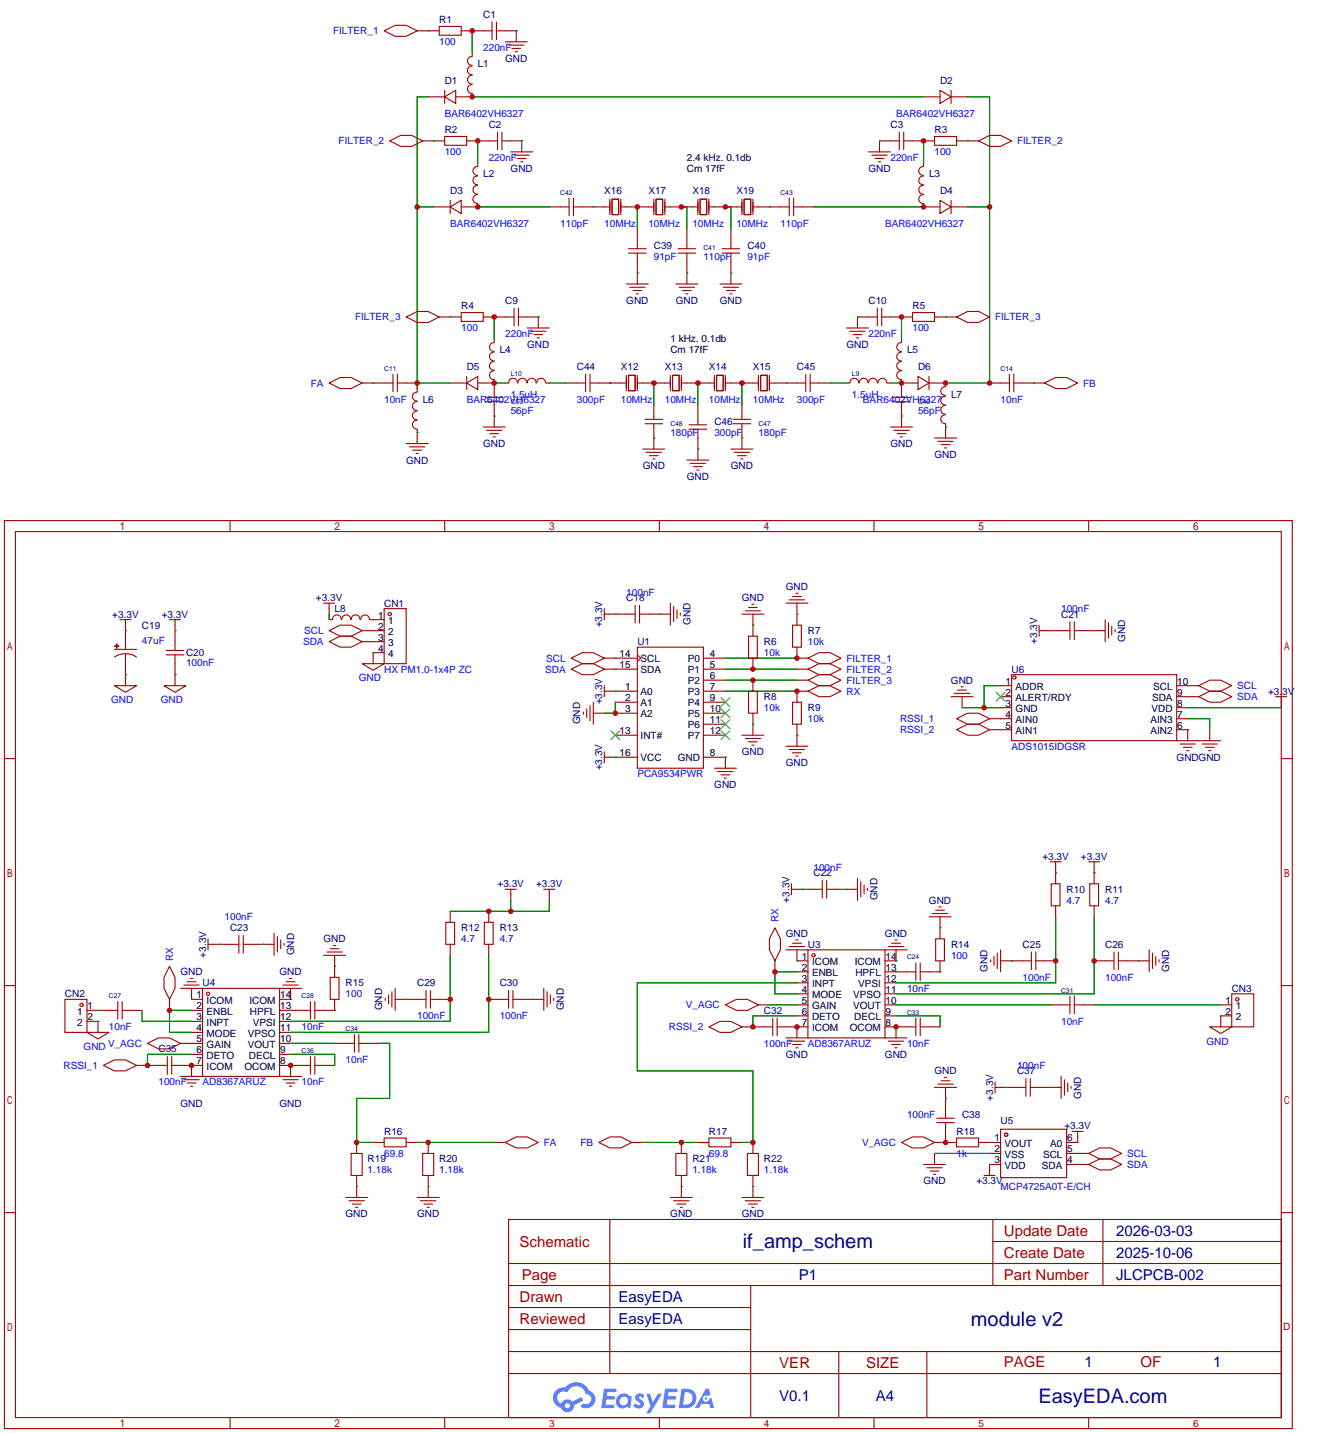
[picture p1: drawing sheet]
<svg xmlns="http://www.w3.org/2000/svg" width="305mm" height="331mm" viewBox="0 0 305 331" stroke-linecap="round" stroke-linejoin="round" font-family="sans-serif">
<g fill="#999">
<circle cx="161.3" cy="88.4" r=".51"/>
<circle cx="171.4" cy="88.4" r=".51"/>
<circle cx="151.1" cy="88.4" r=".51"/>
</g>
<g fill="none" stroke="#a10000" stroke-width=".25">
<path d="M1 120.1h297.2v209.6h-297.2zM3.6 122.7h292.1v204.5h-292.1zM53.1 120.1v2.6M102.6 120.1v2.6M152.1 120.1v2.6M201.7 120.1v2.6M251.2 120.1v2.6M1 175.1h2.6M295.7 175.1h2.5M1 227.5h2.6M295.7 227.5h2.5M1 279.8h2.6"/>
<path d="M295.7 279.8h2.5M117.3 281.4h178.4v45.8h-178.4zM117.3 296.7h178.4M117.3 291.6h178.4M140.7 281.4v35.6M173.2 296.7v30.5M229.1 281.4v15.3M229.1 286.5h66.6M254.5 281.4v15.3M117.3 301.8h55.9M117.3 317h178.4M117.3 311.9h178.4"/>
<path d="M117.3 306.8h55.9M193.5 311.9v15.3M213.9 311.9v15.3M53.1 327.2v2.5M102.6 327.2v2.5M152.1 327.2v2.5M201.7 327.2v2.5M251.2 327.2v2.5"/>
</g>
<g fill="#5487ff">
<path d="M146.9 321.8a1.3 1.3 0 0 1 1.8 .3l-.4 .6a.54 .54 0 0 0-.9-.2l.1 .2a1.28 1.28 0 0 1 .8 2 1.53 1.53 0 0 1-2.2-.3l.5-.6 .8 .5a.31 .31 0 0 0 .4-.3 .31 .31 0 0 0-.3-.3 1.12 1.12 0 0 1-.6-1.9z"/>
<path d="M149.1 321.7h.9l.6 1.9 1.2-1.9h.9l-2.7 4.5h-.9l1-1.7z"/>
<path d="M139.4 320.5h2.2a.46 .46 0 0 1 .5 .1 .46 .46 0 0 1 .1 .5l-.3 .2h-1.8l-.1 .9h1.6a.4 .4 0 0 1 .4 .4 .4 .4 0 0 1-.4 .4h-1.7l-.2 1.2h1.4a.46 .46 0 0 1 .5 .1 .46 .46 0 0 1 .1 .5l-.3 .2h-2.7z"/>
<path d="M153.5 320.5h2.2a.47 .47 0 0 1 .5 .1 .47 .47 0 0 1 .2 .5l-.4 .2h-1.8l-.1 .9h1.7a.4 .4 0 0 1 .3 .4 .4 .4 0 0 1-.4 .4h-1.7l-.2 1.2h1.4a.46 .46 0 0 1 .5 .1 .46 .46 0 0 1 .1 .5l-.3 .2h-2.7z"/>
<path d="M162.9 320.5h.7l.4 1.3-.7 .4a.75 .75 0 0 0-1.1 .3 .75 .75 0 0 0 .5 1 .75 .75 0 0 0 .9-.6l.5-.3 .7 2.4h-.9l-.2-1h-1.9l-.5 1h-.9z"/>
<path d="M157.3 320.5l-.7 4.5h1.5a2.27 2.27 0 0 0 2.6-2.3 2.27 2.27 0 0 0-2.7-2.2zM158 321.3a1.5 1.5 0 0 1 1.8 1.5 1.5 1.5 0 0 1-1.9 1.4h-.3z"/>
<path d="M142.7 322.1a1.6 1.6 0 0 0-.3 2.3 1.6 1.6 0 0 0 2.3 .2l.8 .4 .3-2.5-.2-.3h-.4a1.58 1.58 0 0 0-2.5-.1zM143.3 322.6a.99 .99 0 0 1 1.6 .6 .99 .99 0 0 1-1.3 1.1 .98 .98 0 0 1-.3-1.7z"/>
<path d="M128.3 320.9a2.37 2.37 0 0 0 1.2 4 1.54 1.54 0 0 0 1.7 1 1.54 1.54 0 0 0 1.3-1.6l2.1-1.1-.5-.8-2 1.1a1.57 1.57 0 0 0-2.6 .4 1.5 1.5 0 0 1-.8-2.1 1.5 1.5 0 0 1 2.2-.5 2.23 2.23 0 0 1 2.3-1.4 2.23 2.23 0 0 1 2 1.8 1.16 1.16 0 0 1 1.2 1.1 1.16 1.16 0 0 1-1.1 1.3h-.6a.47 .47 0 0 0-.6 .3 .47 .47 0 0 0 .4 .6 2.14 2.14 0 0 0 2.7-1.4 2.14 2.14 0 0 0-1.3-2.7 3.2 3.2 0 0 0-5.5-.7l-1.1 .1zM130.4 324.4a.58 .58 0 0 1 1.1 0 .58 .58 0 0 1-1.1 0z"/>
<circle cx="162.9" cy="322.8" r=".28"/>
</g>
<g fill="none" stroke="#a10000" stroke-width=".25">
<path d="M88.6 7.1l2.6-1.3h2.5l2.6 1.3-2.6 1.3h-2.5zM96.3 7.1h5M101.3 6.1h5.1v2h-5.1zM106.4 7.1h7.1M109 19.5a1.01 1.01 0 0 0-1.1 1 1.01 1.01 0 0 0 1.1 1.1v.8h-3.8M109 17.4a1.01 1.01 0 0 0-1.1 1 1.01 1.01 0 0 0 1.1 1M109 15.2a1.01 1.01 0 0 0-1.1 1 1.01 1.01 0 0 0 1.1 1.1M109 13a1.01 1.01 0 0 0-1.1 1 1.01 1.01 0 0 0 1.1 1.1M109 12.2v.8M113.5 5.1v4M114.6 7.1h4.5v2.6M114.6 5.1v4"/>
<path d="M116.6 9.7h5.1M117.3 10.4h3.6M118.1 11.2h2M118.9 11.9h.5M89.9 32.5l2.6-1.3h2.5l2.5 1.3-2.5 1.3h-2.5zM97.5 32.5h5.1M98.8 22.4h3.8M102.6 31.5h5.1v2h-5.1zM102.6 22.4l2.6-1.6v3.1zM102.6 20.8v3.1M107.7 32.5h7.1M110.2 38.4a1.01 1.01 0 0 0-1.1 1 1.01 1.01 0 0 0 1.1 1.1"/>
<path d="M110.2 37.6v.8M114.8 30.5v4M115.8 32.5h4.6v2.6M115.8 30.5v4M117.9 35.1h5M118.6 35.8h3.6M119.4 36.6h2M120.1 37.3h.5M200.4 35.1h5.1M201.2 35.8h3.5M201.9 36.6h2.1M202.7 37.3h.5"/>
<path d="M207.5 32.5h-4.6v2.6M207.5 30.5v4M208.5 32.5h7.1M208.5 30.5v4M213.1 38.4a1.01 1.01 0 0 0-1.1 1 1.01 1.01 0 0 0 1.1 1.1M213.1 22.4h3.8M213.1 37.6v.8M215.6 31.5h5.1v2h-5.1zM216.9 20.8l2.6 1.6-2.6 1.5zM219.5 20.8v3.1M219.5 22.4h3.8M220.7 32.5h5.1"/>
<path d="M225.8 32.5l2.5-1.3h2.6l2.5 1.3-2.5 1.3h-2.6zM100.1 47.8h3.8M103.9 47.8l2.5-1.6v3.1zM103.9 46.2v3.1M110.2 44.9a1.01 1.01 0 0 0-1.1 1 1.01 1.01 0 0 0 1.1 1.1M110.2 42.8a1.01 1.01 0 0 0-1.1 1 1.01 1.01 0 0 0 1.1 1M110.2 40.6a1.01 1.01 0 0 0-1.1 1 1.01 1.01 0 0 0 1.1 1.1M110.2 47v.8h-3.8M126.7 47.8h4.6M131.3 45.7v4.1M132.3 47.8h8.4M132.3 45.7v4.1"/>
<path d="M140.7 46v3.5M141.2 46h1.5v3.5h-1.5zM143.3 47.8h7.6M143.3 46v3.5M145 57.4h4.1M145 58.4h4.1M147.1 52.8v4.6M147.1 58.4v7.1M150.9 46v3.5M151.4 46h1.5v3.5h-1.5zM153.4 47.8h7.6M153.4 46v3.5"/>
<path d="M156.5 57.4h4M156.5 58.4h4M158.5 52.8v4.6M158.5 58.4v7.1M161 46v3.5M161.5 46h1.6v3.5h-1.6zM163.6 47.8h7.6M163.6 46v3.5M166.6 57.4h4.1M166.6 58.4h4.1M168.7 52.8v4.6M168.7 58.4v7.1"/>
<path d="M171.2 46v3.5M171.7 46h1.5v3.5h-1.5zM173.7 47.8h8.4M173.7 46v3.5M182.1 45.7v4.1M183.1 47.8h4.6M183.1 45.7v4.1M213.1 44.9a1.01 1.01 0 0 0-1.1 1 1.01 1.01 0 0 0 1.1 1.1M213.1 42.8a1.01 1.01 0 0 0-1.1 1 1.01 1.01 0 0 0 1.1 1M213.1 40.6a1.01 1.01 0 0 0-1.1 1 1.01 1.01 0 0 0 1.1 1.1M213.1 47v.8h3.8M216.9 46.2l2.6 1.6-2.6 1.5z"/>
<path d="M219.5 47.8h3.8M219.5 46.2v3.1M93.7 73.2l2.6-1.3h2.5l2.5 1.3-2.5 1.2h-2.5zM101.3 73.2h5.1M106.4 72.1h5.1v2.1h-5.1zM111.5 73.2h7.1M114 79.1a1.01 1.01 0 0 0-1.1 1 1.01 1.01 0 0 0 1.1 1M114 78.2v.8M118.6 71.1v4.1M119.6 73.2h4.6v2.5M119.6 71.1v4.1M121.7 75.7h5"/>
<path d="M122.4 76.5h3.6M123.2 77.2h2M124 78h.5M144.5 65.5h5.1M145.3 66.3h3.5M146 67.1h2.1M146.8 67.8h.5M156 65.5h5M156.7 66.3h3.6M157.5 67.1h2M158.2 67.8h.5M166.1 65.5h5.1"/>
<path d="M166.9 66.3h3.5M167.6 67.1h2.1M168.4 67.8h.5M195.3 75.7h5.1M196.1 76.5h3.5M196.8 77.2h2.1M197.6 78h.5M202.4 73.2h-4.5v2.5M202.4 71.1v4.1M203.5 73.2h7.1M203.5 71.1v4.1M208 79.1a1.01 1.01 0 0 0-1.1 1 1.01 1.01 0 0 0 1.1 1"/>
<path d="M208 78.2v.8M210.6 72.1h5v2.1h-5zM215.6 73.2h5.1M220.7 73.2l2.6-1.3h2.5l2.5 1.3-2.5 1.2h-2.5zM75.9 88.4l2.6-1.3h2.5l2.6 1.3-2.6 1.3h-2.5zM83.6 88.4h7.1M90.7 86.4v4M91.7 88.4h4.6M91.7 86.4v4M96.3 97a1.01 1.01 0 0 0-1.1 1 1.01 1.01 0 0 0 1.1 1M96.3 94.9a1.01 1.01 0 0 0-1.1 1 1.01 1.01 0 0 0 1.1 1M96.3 92.7a1.01 1.01 0 0 0-1.1 1 1.01 1.01 0 0 0 1.1 1"/>
<path d="M96.3 90.5a1.01 1.01 0 0 0-1.1 1 1.01 1.01 0 0 0 1.1 1M96.3 89.7v.7M96.3 99.1v3.3M103.9 88.4h3.8M107.7 88.4l2.5-1.5v3zM107.7 86.9v3M110.2 88.4h3.8M111.5 98.6h5.1M112 92.7h4.1M112 91.7h4.1M112.3 99.3h3.5M114 85.6a1.01 1.01 0 0 0-1.1 1 1.01 1.01 0 0 0 1.1 1v4.1"/>
<path d="M114 83.4a1.01 1.01 0 0 0-1.1 1 1.01 1.01 0 0 0 1.1 1M114 81.3a1.01 1.01 0 0 0-1.1 1 1.01 1.01 0 0 0 1.1 1M114 92.7v5.9M116.6 88.4h.7M117.4 88.4a1.01 1.01 0 0 1 1-1.1 1.01 1.01 0 0 1 1 1.1M119.5 88.4a1.01 1.01 0 0 1 1-1.1 1.01 1.01 0 0 1 1.1 1.1M121.7 88.4a1.01 1.01 0 0 1 1-1.1 1.01 1.01 0 0 1 1 1.1M123.9 88.4a1.01 1.01 0 0 1 1-1.1 1.01 1.01 0 0 1 1 1.1M126 88.4h.7M130.6 88.4h4.5M135.1 86.4v4M136.1 88.4h8.4"/>
<path d="M136.1 86.4v4M144.5 86.6v3.6M145 86.6h1.6v3.6h-1.6zM147.1 86.6v3.6M147.1 88.4h7.6M148.8 97.8h4.1M148.8 96.8h4.1M150.9 93.5v3.3M150.9 97.8v5.8M154.7 86.6v3.6M155.2 86.6h1.5v3.6h-1.5zM157.2 88.4h7.6"/>
<path d="M157.2 86.6v3.6M159 99.1h4.1M159 98h4.1M161 93.5v4.5M161 99.1v7.1M164.8 86.6v3.6M165.4 86.6h1.5v3.6h-1.5zM167.4 88.4h7.6M167.4 86.6v3.6M169.2 97.8h4M169.2 96.8h4M171.2 93.5v3.3"/>
<path d="M171.2 97.8v5.8M175 86.6v3.6M175.5 86.6h1.5v3.6h-1.5zM177.5 88.4h8.4M177.5 86.6v3.6M185.9 86.4v4M186.9 88.4h4.6M186.9 86.4v4M195.3 88.4h.8M196.1 88.4a1.01 1.01 0 0 1 1-1.1 1.01 1.01 0 0 1 1 1.1M198.3 88.4a1.01 1.01 0 0 1 1-1.1 1.01 1.01 0 0 1 1 1.1M200.4 88.4a1.01 1.01 0 0 1 1-1.1 1.01 1.01 0 0 1 1 1.1"/>
<path d="M202.6 88.4a1.01 1.01 0 0 1 1-1.1 1.01 1.01 0 0 1 1 1.1M204.7 88.4h.8M205.5 98.6h5.1M206 92.7h4.1M206 91.7h4.1M206.2 99.3h3.6M208 85.6a1.01 1.01 0 0 0-1.1 1 1.01 1.01 0 0 0 1.1 1v4.1M208 83.4a1.01 1.01 0 0 0-1.1 1 1.01 1.01 0 0 0 1.1 1M208 81.3a1.01 1.01 0 0 0-1.1 1 1.01 1.01 0 0 0 1.1 1M208 88.4h3.8M208 92.7v5.9M211.8 86.9l2.6 1.5-2.6 1.5z"/>
<path d="M214.4 88.4h3.8v.8M214.4 86.9v3M218.2 95.7a1.01 1.01 0 0 0-1.1 1 1.01 1.01 0 0 0 1.1 1.1v3.3M218.2 93.6a1.01 1.01 0 0 0-1.1 1 1.01 1.01 0 0 0 1.1 1M218.2 91.4a1.01 1.01 0 0 0-1.1 1 1.01 1.01 0 0 0 1.1 1.1M218.2 89.2a1.01 1.01 0 0 0-1.1 1 1.01 1.01 0 0 0 1.1 1.1M228.3 88.4h4.6M232.9 86.4v4M233.9 88.4h7.1M233.9 86.4v4M241 88.4l2.6-1.3h2.5l2.6 1.3-2.6 1.3h-2.5zM93.7 102.4h5.1"/>
<path d="M94.5 103.1h3.5M95.2 103.9h2.1M96 104.6h.5M113 100.1h2.1M113.8 100.8h.5M148.3 103.6h5.1M149.1 104.4h3.6M149.9 105.2h2M150.6 105.9h.5M158.5 106.2h5.1M159.3 106.9h3.5M160 107.7h2.1"/>
<path d="M160.8 108.5h.5M168.7 103.6h5M169.4 104.4h3.6M170.2 105.2h2M170.9 105.9h.5M207 100.1h2M207.8 100.8h.5M215.6 101.1h5.1M216.4 101.9h3.6M217.2 102.6h2M217.9 103.4h.5M74.7 139.2h2.5"/>
<path d="M75.9 139.2v2.5M146.6 139.7v4.1M147.6 139.7v4.1M154.7 139.2v5.1M155.4 140v3.5M173.5 139.4h.5M181.4 139.2h5M182.1 138.4h3.6M182.9 137.7h2M183.6 136.9h.5M183.9 139.2v5.1M26.4 149.1h1z"/>
<path d="M26.4 158.2h5.1l-2.5 1.6zM26.4 149.9h5.1M26.9 148.6v1zM27.7 143h2.5M29 155.7h.1M29 150.9l1.5 .2 1 .5M29 150.9l-1.1 .1-1.5 .6M29 143v6.9M29 150.9v7.3M37.8 158.2h5.1l-2.5 1.6zM38.4 151.1h4M38.4 150.1h4"/>
<path d="M39.1 143h2.6M40.4 155.7h.1M40.4 143v7.1M40.4 151.1v7.1M75.9 148.1l2.6-1.3h2.5l2.6 1.3-2.6 1.3h-2.5zM75.9 145.5l2.6-1.2h2.5l2.6 1.2-2.6 1.3h-2.5zM78.8 143a1.01 1.01 0 0 0-1-1.1 1.01 1.01 0 0 0-1.1 1.1h-.8M78.9 143a1.01 1.01 0 0 1 1-1.1 1.01 1.01 0 0 1 1 1.1M81 143a1.01 1.01 0 0 1 1.1-1.1 1.01 1.01 0 0 1 1 1.1M83.2 143a1.01 1.01 0 0 1 1-1.1 1.01 1.01 0 0 1 1.1 1.1M83.6 153.2h5l-2.5 1.5zM83.6 148.1h5"/>
<path d="M83.6 145.5h5M85.3 143h3.3M86.1 150.6h.1M86.1 150.6v2.6M86.1 150.6h2.5M88.6 140.5h5.1v12.7h-5.1zM131.8 151.9l2.6-1.3h2.5l2.5 1.3-2.5 1.3h-2.5zM131.8 154.4l2.6-1.2h2.5l2.5 1.2-2.5 1.3h-2.5zM139.4 159.5h7.7M139.4 151.9h7.7M139.4 154.4h7.7M139.4 140.5v2.5"/>
<path d="M139.4 158.2v2.6M139.4 141.7h7.2M147.1 149.4h15.2v27.9h-15.2zM147.1 151.1l.7 .8-.7 .8M147.6 141.7h7.1M156.2 140.7v2M157 141.5v.5M162.3 159.5h5.1M162.3 151.9h5.1M162.3 154.4h5.1M162.3 157h5.1M171.2 141.7h5.1"/>
<path d="M172 141h3.5M172.7 159.5h2.1v5.1h-2.1zM172.7 146.8h2.1v5.1h-2.1zM172.7 140.2h2.1M173.7 141.7v5.1M173.7 151.9v2.5M173.7 157v2.5M182.9 144.3h2v5.1h-2zM183.9 149.4v2.5h2.5M183.9 154.4h2.5M183.9 157h2.5M186.4 154.4l2.6-1.2h2.5l2.6 1.2-2.6 1.3h-2.5z"/>
<path d="M186.4 151.9l2.6-1.3h2.5l2.6 1.3-2.6 1.3h-2.5zM186.4 157l2.6-1.3h2.5l2.6 1.3-2.6 1.2h-2.5zM186.4 159.5l2.6-1.3h2.5l2.6 1.3-2.6 1.3h-2.5zM186.4 159.5h-2.5v2.6M221 159.3h2M221.7 158.5h.5M230.9 158.2h2.5M233.4 155.7h38.1v15.2h-38.1zM239.8 145.5h7.1M239.8 144.3v2.5M246.9 143.5v4.1M247.9 145.5h7.1"/>
<path d="M247.9 143.5v4.1M255 143v5.1M255.8 143.8v3.5M256.5 144.5v2.1M257.3 145.3v.5M271.5 158.2h5.1M276.6 158.2l2.5-1.2h2.6l2.5 1.2-2.5 1.3h-2.6zM134.6 164.3v.5M135.4 163.6v2M136.1 162.8v3.6M136.9 164.6h2.5M136.9 162.1v5"/>
<path d="M139.4 174.8h7.7M139.4 173.5v2.5M142 162.1h5.1M142 164.6h5.1M142 169.7h5.1M162.3 162.1h5.1M162.3 164.6h5.1M162.3 174.8h5.1v2.5M162.3 167.1h5.1M162.3 169.7h5.1M164.8 177.3h5.1M165.6 178.1h3.6"/>
<path d="M166.4 178.8h2M167.1 179.6h.5M171.2 169.7h5.1M172 170.4h3.5M172.7 171.2h2.1M173.5 172h.5M173.7 164.6v5.1M181.4 172.2h5M182.1 173h3.6M182.9 162.1h2v5h-2zM182.9 173.7h2M183.6 174.5h.5"/>
<path d="M183.9 167.1v5.1M219.5 160.8h5M220.2 160h3.6M220.7 165.9l2.6-1.3h2.5l2.5 1.3-2.5 1.2h-2.5zM220.7 168.4l2.6-1.3h2.5l2.5 1.3-2.5 1.3h-2.5zM222 160.8v2.5M228.3 165.9h5.1M228.3 168.4h5.1M230.9 160.8h2.5M230.9 163.3h2.5M271.5 160.8h5.1M271.5 168.4h2.6v2.5"/>
<path d="M271.5 170.9h10.2M271.5 165.9h2.6M271.5 163.3h2.6M272.3 171.7h3.5M273 172.5h2.1M273.8 173.2h.5M276.6 160.8l2.5-1.3h2.6l2.5 1.3-2.5 1.3h-2.6zM277.4 171.7h3.5M278.1 172.5h2.1M278.9 173.2h.5M279.1 168.4v2.5M294.4 160.8h2.5"/>
<path d="M295.7 160.8v2.5M242.3 198.9h2.6M243.6 198.9v5.1M251.2 198.9h2.5M252.5 198.9v5.1M48 217.9h7.1M48 216.7v2.5M55.1 215.9v4.1M56.1 215.9v4.1M56.1 217.9h7.1M63.2 215.4v5.1M64 216.2v3.5"/>
<path d="M64.8 216.9v2M65.5 217.7v.5M75.4 219.7h3.6M76.2 218.9h2M77 218.2h.5M102.9 212.9h2v5h-2zM103.9 210.3v2.6M103.9 217.9v2.6M111.8 212.9h2v5h-2zM112.8 210.3v2.6M112.8 217.9v2.6M116.6 205.2h2.5"/>
<path d="M117.9 205.2v2.6M125.5 205.2h2.5M126.7 205.2v2.6M178.8 214.1l1.3 2.6v2.5l-1.3 2.5-1.3-2.5v-2.5zM181.4 219.2h5M182.1 218.4h3.6M182.6 205.2h7.1M182.6 204v2.5M182.9 217.7h2M183.6 216.9h.5M183.9 219.2v2.5h2.5M186.4 219.2h17.8v20.3h-17.8z"/>
<path d="M189.7 203.2v4.1M190.8 205.2h7.1M190.8 203.2v4.1M197.9 202.7v5.1M198.6 203.5v3.5M199.4 204.2v2M200.2 205v.5M204.2 219.2h5.1M205 218.4h3.5M205.7 217.7h2.1M206.5 216.9h.5M206.8 219.2v2.5h-2.6"/>
<path d="M214.4 211.6h5.1M215.1 210.8h3.6M215.9 216.7h2v5h-2zM215.9 210.1h2M216.7 209.3h.5M216.9 211.6v5.1M230.1 220v3.5M230.9 219.2v5.1M238 219.7v4.1M239 219.7v4.1M242.6 204h2v5h-2zM243.6 209v2.6"/>
<path d="M251.5 204h2v5h-2zM252.5 209v2.6M257 219.7v4.1M258.1 219.7v4.1M265.2 219.2v5.1M265.9 220v3.5M15 230.6h5.1v7.7h-5.1zM20.1 238.3h5l-2.5 1.5zM20.1 233.2h7.1M20.1 235.7h2.5M22.6 235.7h.1M22.6 235.7v2.6"/>
<path d="M27.2 231.1v4.1M28.2 233.2h4.6M28.2 231.1v4.1M39.1 223l1.3 2.6v2.5l-1.3 2.5-1.3-2.5v-2.5zM39.1 230.6v2.6M41.7 228.1h5M42.4 227.3h3.6M43.2 226.6h2M43.9 225.8h.5M44.2 228.1v2.5h2.5M44.2 233.2h2.5M44.2 235.7h2.5"/>
<path d="M44.2 238.3h2.5M46.7 228.1h17.8v20.3h-17.8zM64.5 233.2h7.1M64.5 235.7h2.6M64.5 238.3h2.6M64.5 228.1h5.1M65.3 227.3h3.5M66 226.6h2.1M66.8 225.8h.5M67.1 228.1v2.5h-2.6M71.6 231.1v4.1M72.6 231.1v4.1"/>
<path d="M74.7 220.5h5.1M76.2 225.6h2v5h-2zM77.2 230.6v2.6h-4.6M77.2 220.5v5.1M81.8 238.8v4M82.8 238.8v4M88.9 230.4v.5M89.7 229.6v2M90.4 228.9v3.5M91.2 230.6h7.1M91.2 228.1v5.1M98.3 228.6v4.1"/>
<path d="M99.3 230.6h4.6M99.3 228.6v4.1M112.8 230.6h4.5M117.3 228.6v4.1M118.4 230.6h7.1M118.4 228.6v4.1M125.5 228.1v5.1M126.2 228.9v3.5M127 229.6v2M127.8 230.4v.5M163.6 237l2.5-1.3h2.6l2.5 1.3-2.5 1.3h-2.6zM167.4 231.9l2.5-1.3h2.6l2.5 1.3-2.5 1.3h-2.6z"/>
<path d="M171.2 237h7.1M175 231.9h2.5M178.3 234.9v4.1M178.8 221.7v2.6M179.3 237h7.1M179.3 234.9v4.1M181.4 239.5h5M183.9 224.3h2.5M183.9 226.8h2.5M183.9 229.4h2.5M183.9 231.9h2.5M183.9 234.4h2.5"/>
<path d="M183.9 237v2.5M204.2 224.3h7.1M204.2 226.8h2.6M204.2 229.4h2.6M204.2 231.9h2.6M204.2 234.4h2.6M204.2 237h7.1M204.2 239.5h5.1M206.8 237v2.5M211.3 222.2v4.1M211.3 234.9v4.1M212.3 237h4.6"/>
<path d="M212.3 222.2v4.1M212.3 234.9v4.1M216.9 221.7v2.6h-4.6M228.6 221.5v.5M229.4 220.7v2.1M230.9 221.7h7.1M239 221.7h4.6M242.3 231.9h4.6M246.9 229.9v4M247.9 231.9h4.6M247.9 229.9v4M252.5 221.7h4.5"/>
<path d="M258.1 221.7h7.1M266.7 220.7v2.1M267.5 221.5v.5M279.1 237h5.1l-2.5 1.5zM281.7 234.4h.1M281.7 234.4v2.6M281.7 231.9h2.5M281.7 234.4h2.5M284.2 229.4h5.1v7.6h-5.1zM23.9 245.9l2.5-1.3h2.6l2.5 1.3-2.5 1.2h-2.6zM31.5 245.9h7.1M34 240.8l2.6-1.3h2.5l2.6 1.3-2.6 1.3h-2.5z"/>
<path d="M38.6 243.8v4.1M39.6 245.9h7.1M39.6 243.8v4.1M41.7 240.8h5M41.7 248.4h5M42.4 249.2h3.6M43.2 249.9h2M43.9 250.7h.5M44.2 243.3h2.5M44.2 245.9v2.5M64.5 240.8h2.6M64.5 243.3h2.6"/>
<path d="M64.5 245.9h7.1M64.5 248.4h5.1M65.3 249.2h3.5M66 249.9h2.1M66.8 250.7h.5M67.1 245.9v2.5M71.6 243.8v4.1M72.6 245.9h4.6M72.6 243.8v4.1M77.2 240.8h4.6M82.8 240.8h4.6M182.1 240.3h3.6"/>
<path d="M182.9 241h2M183.6 241.8h.5M205 240.3h3.5M205.7 241h2.1M206.5 241.8h.5M215.6 251h5.1M216.2 258.1h4M216.2 259.1h4M216.4 250.2h3.6M217.2 249.4h2M217.9 248.7h.5M218.2 251v7.1"/>
<path d="M218.2 259.1v4.6M229.6 251h7.1M229.6 249.7v2.5M236.7 248.9v4.1M237.7 248.9v4.1M237.7 251h7.2M244.9 248.4v5.1M245.6 249.2v3.5M246.4 249.9v2.1M247.1 250.7v.5M79.8 276.4h5M80.5 277.1h3.6"/>
<path d="M81 266.2h2.6v5.1h-2.6zM81.3 277.9h2M82 278.6h.5M82.3 263.7v2.5M82.3 271.3v5.1M86.1 263.7h2.5M88.6 262.6h5.1v2.1h-5.1zM93.7 263.7h2.6M96.3 276.4h5M97 277.1h3.6M97.5 266.2h2.6v5.1h-2.6zM97.8 277.9h2"/>
<path d="M98.6 278.6h.5M98.8 263.7v2.5M98.8 271.3v5.1M114 263.7h2.6M116.6 263.7l2.5-1.3h2.6l2.5 1.3-2.5 1.2h-2.6zM138.2 263.7l2.5-1.3h2.6l2.5 1.3-2.5 1.2h-2.6zM145.8 263.7h2.5M154.7 276.4h5.1M155.4 277.1h3.6M156 266.2h2.5v5.1h-2.5zM156.2 277.9h2M157 278.6h.5"/>
<path d="M157.2 263.7v2.5M157.2 271.3v5.1M161 263.7h2.6M163.6 262.6h5.1v2.1h-5.1zM168.7 263.7h2.5M171.2 276.4h5.1M172 277.1h3.5M172.5 266.2h2.5v5.1h-2.5zM172.7 277.9h2.1M173.5 278.6h.5M173.7 263.7v2.5M173.7 271.3v5.1"/>
<path d="M208 263.7l2.6-1.3h2.5l2.5 1.3-2.5 1.2h-2.5zM213.1 268.7h5.1M213.9 269.5h3.5M214.6 270.3h2.1M215.4 271h.5M215.6 263.7h5.1M215.6 266.2v2.5M220.7 262.6h5.1v2.1h-5.1zM225.8 263.7h5.1M227.1 271.3h2.5M228.3 266.2h2.6M230.9 260.6h15.2v11.2h-15.2z"/>
<path d="M230.9 268.7h-2.6v2.6M246.1 266.2h5.1M246.1 268.7h5.1M247.4 261.1h2.5M248.7 261.1v2.6h-2.6M251.2 268.7l2.5-1.2h2.6l2.5 1.2-2.5 1.3h-2.6zM251.2 266.2l2.5-1.3h2.6l2.5 1.3-2.5 1.3h-2.6z"/>
<circle cx="89.9" cy="141.7" r=".38"/>
<circle cx="234.1" cy="156.3" r=".38"/>
<circle cx="18.8" cy="231.9" r=".38"/>
<circle cx="48" cy="229.4" r=".38"/>
<circle cx="187.7" cy="220.5" r=".38"/>
<circle cx="285.5" cy="230.6" r=".38"/>
<circle cx="232.2" cy="261.9" r=".38"/>
</g>
<g fill="none" stroke="#008700" stroke-width=".25">
<path d="M98.8 7.1h.1M109 7.1v5.1M119.1 7.1h.1M98.8 22.4h-2.5v67.3M100.1 32.5h.1M109 22.4h104.1M110.2 32.5v5.1M120.4 32.5h.1M202.9 32.5h.1M213.1 32.5v5.1M223.3 32.5h.1M223.3 22.4h5v66h-10.1"/>
<path d="M96.3 47.8h3.8M110.2 47.8h16.5M136.9 47.8h.1M147.1 47.8v5M157.2 47.8h1.3v5M167.4 47.8h1.3v5M177.5 47.8h.1M187.7 47.8h25.4M223.3 47.8h5M103.9 73.2h.1M114 73.2v5M124.2 73.2h.1"/>
<path d="M147.1 63h.1M158.5 63h.1M168.7 63h.1M197.9 73.2h.1M208 73.2v5M218.2 73.2h.1M86.1 88.4h.1M96.3 99.8h.1M96.3 88.4h7.6M114 96h.1M114 88.4h2.6M126.7 88.4h3.9"/>
<path d="M140.7 88.4h.1M151.1 88.4h-.2v5.1M161.3 88.4h-.3v5.1M171.4 88.4h-.2v5.1M181.4 88.4h.1M191.5 88.4h3.8M205.5 88.4h2.5M208 96h.1M218.2 98.6h.1M238.5 88.4h.1M150.9 101.1h.1M161 103.6h.1"/>
<path d="M171.2 101.1h.1M29 145.5h.1M29 155.7h.1M40.4 145.5h.1M40.4 155.7h.1M75.9 141.7v1.3M86.1 150.6h.1M86.1 148.1h.1M86.1 145.5h.1M86.1 143h.1M142 151.9h.1M142 154.4h.1"/>
<path d="M142 159.5h.1M142 141.7h.1M152.1 141.7h.1M167.4 154.4h16.5M167.4 151.9h16.5M167.4 157h16.5M167.4 159.5h16.5M173.7 144.3h.1M183.9 141.7h.1M230.9 158.2h-3.8v5.1M242.3 145.5h.1M252.5 145.5h.1"/>
<path d="M274.1 158.2h.1M142 174.8h.1M142 162.1v2.5h-2.6M167.4 174.8h.1M173.7 167.1h.1M183.9 169.7h.1M222 163.3h8.9M230.9 165.9h.1M230.9 168.4h.1M274.1 160.8h.1M274.1 168.4h.1M274.1 163.3h21.6"/>
<path d="M274.1 165.9h5v2.5M50.5 217.9h.1M60.7 217.9h.1M117.9 207.8v2.5M126.7 207.8v2.5h-22.8M185.2 205.2h.1M195.3 205.2h.1M216.9 214.1h.1M243.6 201.4h.1M243.6 211.6v15.2h-36.8M252.5 201.4h.1M252.5 211.6v17.8h-45.7"/>
<path d="M22.6 235.7h.1M22.6 233.2h.1M32.8 233.2v2.5h11.4M44.2 230.6h.1M44.2 233.2h-5.1v5.1h5.1M67.1 230.6h.1M67.1 233.2h.1M77.2 223h.1M77.2 233.2h.1M93.7 230.6h.1M103.9 220.5v15.2h-36.8M112.8 220.5v17.8h-45.7"/>
<path d="M122.9 230.6h.1M177.5 231.9h6.4M183.9 221.7h.1M183.9 237h.1M183.9 226.8h-36.8v20.3h26.6v16.6h-2.5M183.9 224.3h-5.1v5.1h5.1M183.9 234.4h-10.2v2.6M206.8 237h.1M206.8 221.7h.1M206.8 224.3h.1M206.8 231.9h35.5M206.8 234.4h10.1v2.6"/>
<path d="M216.9 224.3h.1M233.4 221.7h.1M252.5 231.9h29.2M262.6 221.7h.1M281.7 234.4h.1M44.2 240.8h.1M44.2 245.9h.1M44.2 243.3h-10.2v2.6M67.1 245.9h.1M67.1 240.8h10.1M67.1 243.3h10.1v2.6M87.4 240.8h2.5v12.7h-7.6v10.2h3.8"/>
<path d="M218.2 253.5h.1M232.2 251h.1M242.3 251h.1M82.3 273.8h.1M96.3 263.7h17.7M98.8 273.8h.1M148.3 263.7h12.7M157.2 273.8h.1M173.7 273.8h.1M215.6 266.2h12.7M218.2 263.7h.1M228.3 268.7h.1"/>
<path d="M228.3 263.7h.1M248.7 268.7h.1M248.7 266.2h.1M248.7 263.7h.1"/>
</g>
<path d="M229.9 159.8l2 2M231.9 159.8l-2 2M141 168.7l2 2M143 168.7l-2 2M166.4 161l2 2.1M166.4 163.6l2 2M166.4 166.1l2 2M166.4 168.7l2 2M168.4 161l-2 2.1M168.4 163.6l-2 2M168.4 166.1l-2 2M168.4 168.7l-2 2" fill="none" stroke="#3c3" stroke-width=".25"/>
<g fill="#c00">
<circle cx="157.2" cy="47.8" r=".63"/>
<circle cx="167.4" cy="47.8" r=".63"/>
<circle cx="147.1" cy="47.8" r=".63"/>
<circle cx="67.1" cy="245.9" r=".63"/>
<circle cx="39.1" cy="233.2" r=".63"/>
<circle cx="103.9" cy="230.6" r=".63"/>
<circle cx="112.8" cy="230.6" r=".63"/>
<circle cx="112.8" cy="210.3" r=".63"/>
<circle cx="117.9" cy="210.3" r=".63"/>
<circle cx="206.8" cy="237" r=".63"/>
<circle cx="178.8" cy="224.3" r=".63"/>
<circle cx="243.6" cy="221.7" r=".63"/>
<circle cx="252.5" cy="221.7" r=".63"/>
<circle cx="173.7" cy="263.7" r=".63"/>
<circle cx="183.9" cy="237" r=".63"/>
<circle cx="173.7" cy="237" r=".63"/>
<circle cx="227.1" cy="163.3" r=".63"/>
<circle cx="44.2" cy="245.9" r=".63"/>
<circle cx="34" cy="245.9" r=".63"/>
<circle cx="157.2" cy="263.7" r=".63"/>
<circle cx="82.3" cy="263.7" r=".63"/>
<circle cx="96.3" cy="88.4" r=".63"/>
<circle cx="96.3" cy="47.8" r=".63"/>
<circle cx="114" cy="73.2" r=".63"/>
<circle cx="110.2" cy="47.8" r=".63"/>
<circle cx="110.2" cy="32.5" r=".63"/>
<circle cx="213.1" cy="32.5" r=".63"/>
<circle cx="228.3" cy="88.4" r=".63"/>
<circle cx="228.3" cy="47.8" r=".63"/>
<circle cx="218.2" cy="88.4" r=".63"/>
<circle cx="208" cy="73.2" r=".63"/>
<circle cx="161" cy="88.4" r=".63"/>
<circle cx="171.2" cy="88.4" r=".63"/>
<circle cx="150.9" cy="88.4" r=".63"/>
<circle cx="213.1" cy="47.8" r=".63"/>
<circle cx="109" cy="7.1" r=".63"/>
<circle cx="109" cy="22.4" r=".63"/>
<circle cx="142" cy="164.6" r=".63"/>
<circle cx="173.7" cy="154.4" r=".63"/>
<circle cx="183.9" cy="151.9" r=".63"/>
<circle cx="173.7" cy="157" r=".63"/>
<circle cx="183.9" cy="159.5" r=".63"/>
<circle cx="98.8" cy="263.7" r=".63"/>
<circle cx="218.2" cy="263.7" r=".63"/>
<circle cx="114" cy="88.4" r=".63"/>
<circle cx="208" cy="88.4" r=".63"/>
</g>
<g font-size="4.6" fill="#000080">
<text x="171.4" y="288.1">if_amp_schem</text>
<text x="224" y="305.9">module v2</text>
<text x="239.6" y="323.7">EasyEDA.com</text>
</g>
<g font-size="3.5" fill="#a00000">
<text x="119.9" y="287.7">Schematic</text>
<text x="231.6" y="285.2">Update Date</text>
<text x="231.6" y="290.3">Create Date</text>
<text x="120.4" y="295.3">Page</text>
<text x="231.6" y="295.3">Part Number</text>
<text x="119.9" y="305.5">Reviewed</text>
<text x="119.9" y="300.4">Drawn</text>
<text x="179.8" y="315.7">VER</text>
<text x="199.9" y="315.7">SIZE</text>
<text x="231.6" y="315.4">PAGE</text>
<text x="263.1" y="315.4">OF</text>
</g>
<g font-size="3.5" fill="#000080">
<text x="257.6" y="285.2">2026-03-03</text>
<text x="257.6" y="290.3">2025-10-06</text>
<text x="184.3" y="295.3">P1</text>
<text x="257.6" y="295.3">JLCPCB-002</text>
<text x="142.7" y="305.5">EasyEDA</text>
<text x="142.7" y="300.4">EasyEDA</text>
<text x="250.2" y="315.4">1</text>
<text x="280" y="315.4">1</text>
<text x="179.8" y="323.3">V0.1</text>
<text x="202.1" y="323.3">A4</text>
</g>
<g font-size="2.3" fill="#000080">
<text x="101.3" y="5.4">R1</text>
<text x="111.5" y="4.1">C1</text>
<text x="110.2" y="15.5">L1</text>
<text x="116.6" y="14.3">GND</text>
<text x="102.6" y="19.3">D1</text>
<text x="216.9" y="19.3">D2</text>
<text x="112.8" y="29.5">C2</text>
<text x="205.5" y="29.5">C3</text>
<text x="102.6" y="30.8">R2</text>
<text x="215.6" y="30.8">R3</text>
<text x="111.5" y="40.9">L2</text>
<text x="117.8" y="39.7">GND</text>
<text x="200.4" y="39.7">GND</text>
<text x="214.4" y="40.9">L3</text>
<text x="103.9" y="44.7">D3</text>
<text x="139.4" y="44.7">X16</text>
<text x="149.6" y="44.7">X17</text>
<text x="159.8" y="44.7">X18</text>
<text x="169.9" y="44.7">X19</text>
<text x="216.9" y="44.7">D4</text>
<text x="150.9" y="57.4">C39</text>
<text x="172.5" y="57.4">C40</text>
<text x="106.4" y="71.4">R4</text>
<text x="116.6" y="70.1">C9</text>
<text x="144.5" y="70.1">GND</text>
<text x="155.9" y="70.1">GND</text>
<text x="166.1" y="70.1">GND</text>
<text x="200.4" y="70.1">C10</text>
<text x="210.6" y="71.4">R5</text>
<text x="115.3" y="81.6">L4</text>
<text x="121.6" y="80.3">GND</text>
<text x="195.3" y="80.3">GND</text>
<text x="209.3" y="81.6">L5</text>
<text x="107.7" y="85.4">D5</text>
<text x="133.1" y="85.4">C44</text>
<text x="143.3" y="85.4">X12</text>
<text x="153.4" y="85.4">X13</text>
<text x="163.6" y="85.4">X14</text>
<text x="173.7" y="85.4">X15</text>
<text x="183.9" y="85.4">C45</text>
<text x="211.8" y="85.4">D6</text>
<text x="97.5" y="93">L6</text>
<text x="219.5" y="91.7">L7</text>
<text x="164.8" y="98.1">C46</text>
<text x="93.7" y="107">GND</text>
<text x="111.5" y="103.2">GND</text>
<text x="205.5" y="103.2">GND</text>
<text x="215.6" y="105.7">GND</text>
<text x="148.3" y="108.2">GND</text>
<text x="158.5" y="110.8">GND</text>
<text x="168.6" y="108.2">GND</text>
<text x="181.3" y="136.2">GND</text>
<text x="25.9" y="142.5">+3.3V</text>
<text x="37.3" y="142.5">+3.3V</text>
<text x="72.9" y="138.7">+3.3V</text>
<text x="77.2" y="141.3">L8</text>
<text x="88.6" y="140">CN1</text>
<text x="144.5" y="138.7">C18</text>
<text x="171.2" y="138.7">GND</text>
<text x="244.9" y="142.5">C21</text>
<text x="32.8" y="145.1">C19</text>
<text x="139" y="144.8" transform="rotate(-90 139 144.8)">+3.3V</text>
<text x="147.1" y="148.9">U1</text>
<text x="159.3" y="144.3" transform="rotate(-90 159.3 144.3)">GND</text>
<text x="176.3" y="148.9">R6</text>
<text x="186.4" y="146.3">R7</text>
<text x="239.3" y="148.6" transform="rotate(-90 239.3 148.6)">+3.3V</text>
<text x="259.6" y="148.1" transform="rotate(-90 259.6 148.1)">GND</text>
<text x="42.9" y="151.3">C20</text>
<text x="233.4" y="155.2">U6</text>
<text x="176.3" y="161.6">R8</text>
<text x="219.4" y="157.8">GND</text>
<text x="292.6" y="160.3">+3.3V</text>
<text x="133.9" y="167.2" transform="rotate(-90 133.9 167.2)">GND</text>
<text x="139" y="162.6" transform="rotate(-90 139 162.6)">+3.3V</text>
<text x="186.4" y="164.1">R9</text>
<text x="139" y="177.8" transform="rotate(-90 139 177.8)">+3.3V</text>
<text x="171.2" y="174.3">GND</text>
<text x="181.3" y="176.8">GND</text>
<text x="271.5" y="175.6">GNDGND</text>
<text x="164.8" y="181.9">GND</text>
<text x="187.7" y="202.2">C22</text>
<text x="240.5" y="198.4">+3.3V</text>
<text x="249.4" y="198.4">+3.3V</text>
<text x="114.8" y="204.8">+3.3V</text>
<text x="123.7" y="204.8">+3.3V</text>
<text x="182.2" y="208.3" transform="rotate(-90 182.2 208.3)">+3.3V</text>
<text x="202.5" y="207.8" transform="rotate(-90 202.5 207.8)">GND</text>
<text x="214.4" y="208.6">GND</text>
<text x="246.1" y="206">R10</text>
<text x="255" y="206">R11</text>
<text x="53.1" y="214.9">C23</text>
<text x="106.4" y="214.9">R12</text>
<text x="115.3" y="214.9">R13</text>
<text x="47.5" y="221" transform="rotate(-90 47.5 221)">+3.3V</text>
<text x="67.9" y="220.5" transform="rotate(-90 67.9 220.5)">GND</text>
<text x="74.7" y="217.5">GND</text>
<text x="181.3" y="216.2">GND</text>
<text x="186.4" y="218.7">U3</text>
<text x="204.2" y="216.2">GND</text>
<text x="219.5" y="218.7">R14</text>
<text x="236" y="218.7">C25</text>
<text x="255" y="218.7">C26</text>
<text x="41.6" y="225.1">GND</text>
<text x="46.7" y="227.6">U4</text>
<text x="64.5" y="225.1">GND</text>
<text x="79.8" y="227.6">R15</text>
<text x="96.3" y="227.6">C29</text>
<text x="115.3" y="227.6">C30</text>
<text x="227.9" y="224.3" transform="rotate(-90 227.9 224.3)">GND</text>
<text x="269.8" y="224.3" transform="rotate(-90 269.8 224.3)">GND</text>
<text x="15" y="230.2">CN2</text>
<text x="88.2" y="233.2" transform="rotate(-90 88.2 233.2)">GND</text>
<text x="130.1" y="233.2" transform="rotate(-90 130.1 233.2)">GND</text>
<text x="176.3" y="234">C32</text>
<text x="284.2" y="228.9">CN3</text>
<text x="36.6" y="242.9">C35</text>
<text x="181.3" y="244.1">GND</text>
<text x="204.2" y="244.1">GND</text>
<text x="215.6" y="247.9">GND</text>
<text x="234.7" y="247.9">C37</text>
<text x="41.6" y="255.6">GND</text>
<text x="64.5" y="255.6">GND</text>
<text x="229.2" y="254" transform="rotate(-90 229.2 254)">+3.3V</text>
<text x="249.5" y="253.5" transform="rotate(-90 249.5 253.5)">GND</text>
<text x="88.6" y="261.9">R16</text>
<text x="163.6" y="261.9">R17</text>
<text x="220.7" y="261.9">R18</text>
<text x="222" y="258.1">C38</text>
<text x="230.9" y="259.4">U5</text>
<text x="245.6" y="260.6">+3.3V</text>
<text x="84.8" y="268.3">R19</text>
<text x="101.3" y="268.3">R20</text>
<text x="159.8" y="268.3">R21</text>
<text x="176.3" y="268.3">R22</text>
<text x="213.1" y="273.3">GND</text>
<text x="225.3" y="273.3">+3.3V</text>
<text x="79.7" y="281">GND</text>
<text x="96.2" y="281">GND</text>
<text x="154.7" y="281">GND</text>
<text x="171.2" y="281">GND</text>
</g>
<g font-size="2.3" fill="#00f">
<text x="76.9" y="7.9">FILTER_1</text>
<text x="101.3" y="10.5">100</text>
<text x="111.5" y="11.7">220nF</text>
<text x="102.6" y="27">BAR6402VH6327</text>
<text x="206.8" y="27">BAR6402VH6327</text>
<text x="78.1" y="33.3">FILTER_2</text>
<text x="102.6" y="35.9">100</text>
<text x="215.6" y="35.9">100</text>
<text x="234.7" y="33.3">FILTER_2</text>
<text x="112.8" y="37.1">220nF</text>
<text x="205.5" y="37.1">220nF</text>
<text x="103.9" y="52.4">BAR6402VH6327</text>
<text x="129.3" y="52.4">110pF</text>
<text x="139.4" y="52.4">10MHz</text>
<text x="149.6" y="52.4">10MHz</text>
<text x="159.8" y="52.4">10MHz</text>
<text x="169.9" y="52.4">10MHz</text>
<text x="180.1" y="52.4">110pF</text>
<text x="204.2" y="52.4">BAR6402VH6327</text>
<text x="150.9" y="60">91pF</text>
<text x="162.3" y="60">110pF</text>
<text x="172.5" y="60">91pF</text>
<text x="81.9" y="74">FILTER_3</text>
<text x="106.4" y="76.5">100</text>
<text x="116.6" y="77.8">220nF</text>
<text x="200.4" y="77.8">220nF</text>
<text x="210.6" y="76.5">100</text>
<text x="229.6" y="74">FILTER_3</text>
<text x="71.7" y="89.2">FA</text>
<text x="249.9" y="89.2">FB</text>
<text x="88.6" y="93">10nF</text>
<text x="107.7" y="93">BAR6402VH6327</text>
<text x="117.9" y="91.7">1.5uH</text>
<text x="117.9" y="95.5">56pF</text>
<text x="133.1" y="93">300pF</text>
<text x="143.3" y="93">10MHz</text>
<text x="153.4" y="93">10MHz</text>
<text x="163.6" y="93">10MHz</text>
<text x="173.7" y="93">10MHz</text>
<text x="183.9" y="93">300pF</text>
<text x="196.6" y="91.7">1.5uH</text>
<text x="199.1" y="93">BAR6402VH6327</text>
<text x="211.8" y="95.5">56pF</text>
<text x="230.9" y="93">10nF</text>
<text x="154.7" y="100.6">180pF</text>
<text x="164.8" y="100.6">300pF</text>
<text x="175" y="100.6">180pF</text>
<text x="144.5" y="137.5">100nF</text>
<text x="244.9" y="141.3">100nF</text>
<text x="32.8" y="148.6">47uF</text>
<text x="69.9" y="148.9">SDA</text>
<text x="70.2" y="146.3">SCL</text>
<text x="186.4" y="148.9">10k</text>
<text x="42.9" y="153.6">100nF</text>
<text x="88.6" y="155.2">HX PM1.0-1x4P ZC</text>
<text x="125.8" y="155.2">SDA</text>
<text x="126.1" y="152.7">SCL</text>
<text x="176.3" y="151.4">10k</text>
<text x="195.3" y="155.2">FILTER_2</text>
<text x="195.3" y="152.7">FILTER_1</text>
<text x="82.8" y="157.3">GND</text>
<text x="195.3" y="157.8">FILTER_3</text>
<text x="195.3" y="160.3">RX</text>
<text x="285.5" y="159">SCL</text>
<text x="285.5" y="161.6">SDA</text>
<text x="25.7" y="162.3">GND</text>
<text x="37.1" y="162.3">GND</text>
<text x="176.3" y="164.1">10k</text>
<text x="186.4" y="166.7">10k</text>
<text x="207.7" y="166.7">RSSI_1</text>
<text x="207.7" y="169.2">RSSI_2</text>
<text x="233.4" y="173">ADS1015IDGSR</text>
<text x="147.1" y="179.4">PCA9534PWR</text>
<text x="187.7" y="201">100nF</text>
<text x="246.1" y="208.6">4.7</text>
<text x="255" y="208.6">4.7</text>
<text x="51.8" y="212.4">100nF</text>
<text x="179.6" y="212.9" transform="rotate(-90 179.6 212.9)">RX</text>
<text x="39.9" y="221.7" transform="rotate(-90 39.9 221.7)">RX</text>
<text x="106.4" y="217.5">4.7</text>
<text x="115.3" y="217.5">4.7</text>
<text x="219.5" y="221.3">100</text>
<text x="236" y="226.4">100nF</text>
<text x="255" y="226.4">100nF</text>
<text x="79.8" y="230.2">100</text>
<text x="158.3" y="232.7">V_AGC</text>
<text x="209.3" y="228.9">10nF</text>
<text x="25.1" y="237.8">10nF</text>
<text x="69.6" y="237.8">10nF</text>
<text x="96.3" y="235.2">100nF</text>
<text x="115.3" y="235.2">100nF</text>
<text x="154.3" y="237.8">RSSI_2</text>
<text x="244.9" y="236.5">10nF</text>
<text x="19.3" y="242.3">GND</text>
<text x="24.9" y="241.6">V_AGC</text>
<text x="79.8" y="245.4">10nF</text>
<text x="176.3" y="241.6">100nF</text>
<text x="186.4" y="241.6">AD8367ARUZ</text>
<text x="209.3" y="241.6">10nF</text>
<text x="278.4" y="241.1">GND</text>
<text x="14.6" y="246.7">RSSI_1</text>
<text x="36.6" y="250.5">100nF</text>
<text x="46.7" y="250.5">AD8367ARUZ</text>
<text x="69.6" y="250.5">10nF</text>
<text x="234.7" y="246.7">100nF</text>
<text x="209.3" y="258.1">100nF</text>
<text x="88.6" y="267">69.8</text>
<text x="125.5" y="264.5">FA</text>
<text x="134" y="264.5">FB</text>
<text x="163.6" y="267">69.8</text>
<text x="198.9" y="264.5">V_AGC</text>
<text x="220.7" y="267">1k</text>
<text x="260.1" y="269.5">SDA</text>
<text x="260.1" y="267">SCL</text>
<text x="84.8" y="270.8">1.18k</text>
<text x="101.3" y="270.8">1.18k</text>
<text x="159.8" y="270.8">1.18k</text>
<text x="176.3" y="270.8">1.18k</text>
<text x="230.9" y="274.6">MCP4725A0T-E/CH</text>
</g>
<g font-size="2.3">
<text x="158.5" y="37.1">2.4 kHz. 0.1db</text>
<text x="158.5" y="39.7">Cm 17fF</text>
<text x="154.7" y="79">1 kHz. 0.1db</text>
<text x="154.7" y="81.6">Cm 17fF</text>
<text x="87.2" y="142.8">1</text>
<text x="87.2" y="145.3">2</text>
<text x="87.2" y="147.9">3</text>
<text x="89.6" y="144">1</text>
<text x="89.6" y="146.6">2</text>
<text x="89.6" y="149.1">3</text>
<text x="87.2" y="150.4">4</text>
<text x="89.6" y="151.7">4</text>
<text x="143" y="151.7">14</text>
<text x="143" y="154.2">15</text>
<text x="147.8" y="152.7">SCL</text>
<text x="147.8" y="155.2">SDA</text>
<text x="158.7" y="152.7">P0</text>
<text x="158.7" y="155.2">P1</text>
<text x="163.8" y="151.7">4</text>
<text x="163.8" y="154.2">5</text>
<text x="144.3" y="159.3">1</text>
<text x="144.3" y="161.8">2</text>
<text x="147.8" y="160.3">A0</text>
<text x="158.7" y="157.8">P2</text>
<text x="158.7" y="160.3">P3</text>
<text x="163.8" y="156.7">6</text>
<text x="163.8" y="159.3">7</text>
<text x="163.8" y="161.8">9</text>
<text x="232" y="158">1</text>
<text x="232" y="160.6">2</text>
<text x="234.4" y="159.3">ADDR</text>
<text x="234.4" y="161.8">ALERT/RDY</text>
<text x="265.8" y="161.8">SDA</text>
<text x="266.1" y="159.3">SCL</text>
<text x="271.7" y="160.6">9</text>
<text x="271.7" y="158">10</text>
<text x="144.3" y="164.4">3</text>
<text x="147.8" y="162.8">A1</text>
<text x="147.8" y="165.4">A2</text>
<text x="158.7" y="162.8">P4</text>
<text x="158.7" y="165.4">P5</text>
<text x="158.7" y="167.9">P6</text>
<text x="163.8" y="164.4">10</text>
<text x="163.8" y="166.9">11</text>
<text x="232" y="163.1">3</text>
<text x="232" y="165.6">4</text>
<text x="234.4" y="164.4">GND</text>
<text x="234.4" y="166.9">AIN0</text>
<text x="265.5" y="166.9">AIN3</text>
<text x="265.7" y="164.4">VDD</text>
<text x="271.7" y="165.6">7</text>
<text x="271.7" y="163.1">8</text>
<text x="143" y="169.4">13</text>
<text x="147.8" y="170.5">INT#</text>
<text x="158.7" y="170.5">P7</text>
<text x="163.8" y="169.4">12</text>
<text x="232" y="168.2">5</text>
<text x="234.4" y="169.4">AIN1</text>
<text x="265.5" y="169.4">AIN2</text>
<text x="271.7" y="168.2">6</text>
<text x="143" y="174.5">16</text>
<text x="147.8" y="175.5">VCC</text>
<text x="156.4" y="175.5">GND</text>
<text x="163.8" y="174.5">8</text>
<text x="185" y="221.5">1</text>
<text x="204.3" y="221.5">14</text>
<text x="185" y="224.1">2</text>
<text x="185" y="226.6">3</text>
<text x="187.4" y="222.8">ICOM</text>
<text x="187.4" y="225.3">ENBL</text>
<text x="187.4" y="227.9">INPT</text>
<text x="197.2" y="222.8">ICOM</text>
<text x="197.4" y="225.3">HPFL</text>
<text x="198" y="227.9">VPSI</text>
<text x="204.3" y="226.6">12</text>
<text x="204.3" y="224.1">13</text>
<text x="20.2" y="232.9">1</text>
<text x="45.3" y="230.4">1</text>
<text x="45.3" y="232.9">2</text>
<text x="47.7" y="231.7">ICOM</text>
<text x="57.5" y="231.7">ICOM</text>
<text x="64.6" y="232.9">13</text>
<text x="64.6" y="230.4">14</text>
<text x="185" y="229.1">4</text>
<text x="185" y="231.7">5</text>
<text x="187.4" y="230.4">MODE</text>
<text x="187.4" y="232.9">GAIN</text>
<text x="196.9" y="232.9">VOUT</text>
<text x="196.9" y="230.4">VPSO</text>
<text x="204.3" y="231.7">10</text>
<text x="204.3" y="229.1">11</text>
<text x="282.8" y="231.7">1</text>
<text x="285.2" y="232.9">1</text>
<text x="17.8" y="234.2">1</text>
<text x="17.8" y="236.8">2</text>
<text x="20.2" y="235.5">2</text>
<text x="45.3" y="235.5">3</text>
<text x="45.3" y="238">4</text>
<text x="47.7" y="234.2">ENBL</text>
<text x="47.7" y="236.8">INPT</text>
<text x="47.7" y="239.3">MODE</text>
<text x="57.2" y="239.3">VPSO</text>
<text x="57.7" y="234.2">HPFL</text>
<text x="58.3" y="236.8">VPSI</text>
<text x="64.6" y="238">11</text>
<text x="64.6" y="235.5">12</text>
<text x="185" y="234.2">6</text>
<text x="185" y="236.8">7</text>
<text x="187.4" y="235.5">DETO</text>
<text x="187.4" y="238">ICOM</text>
<text x="196.1" y="238">OCOM</text>
<text x="197.1" y="235.5">DECL</text>
<text x="204.3" y="236.8">8</text>
<text x="204.3" y="234.2">9</text>
<text x="282.8" y="234.2">2</text>
<text x="285.2" y="235.5">2</text>
<text x="45.3" y="240.6">5</text>
<text x="45.3" y="243.1">6</text>
<text x="45.3" y="245.6">7</text>
<text x="47.7" y="241.8">GAIN</text>
<text x="47.7" y="244.4">DETO</text>
<text x="57.2" y="241.8">VOUT</text>
<text x="57.4" y="244.4">DECL</text>
<text x="64.6" y="245.6">8</text>
<text x="64.6" y="243.1">9</text>
<text x="64.6" y="240.6">10</text>
<text x="47.7" y="246.9">ICOM</text>
<text x="56.4" y="246.9">OCOM</text>
<text x="229.5" y="263.4">1</text>
<text x="246.3" y="263.4">6</text>
<text x="229.5" y="266">2</text>
<text x="229.5" y="268.5">3</text>
<text x="231.8" y="264.7">VOUT</text>
<text x="231.8" y="267.2">VSS</text>
<text x="231.8" y="269.8">VDD</text>
<text x="240.4" y="269.8">SDA</text>
<text x="240.7" y="267.2">SCL</text>
<text x="242.4" y="264.7">A0</text>
<text x="246.3" y="268.5">4</text>
<text x="246.3" y="266">5</text>
</g>
<g font-size="2.3" fill="#a00000">
<text x="296.1" y="306.8">D</text>
<text x="126.7" y="329.2">3</text>
<text x="176.3" y="329.2">4</text>
<text x="225.8" y="329.2">5</text>
<text x="275.3" y="329.2">6</text>
</g>
<g font-size="1.6" fill="#000080">
<text x="129.3" y="44.9">C42</text>
<text x="180.1" y="44.9">C43</text>
<text x="162.3" y="57.6">C41</text>
<text x="88.6" y="85.5">C11</text>
<text x="117.9" y="86.8">L10</text>
<text x="196.6" y="86.8">L9</text>
<text x="230.9" y="85.5">C14</text>
<text x="117.9" y="93.2">C50</text>
<text x="211.8" y="93.2">C49</text>
<text x="154.7" y="98.2">C48</text>
<text x="175" y="98.2">C47</text>
<text x="209.3" y="221.4">C24</text>
<text x="25.1" y="230.3">C27</text>
<text x="69.6" y="230.3">C28</text>
<text x="244.9" y="229.1">C31</text>
<text x="79.8" y="237.9">C34</text>
<text x="209.3" y="234.1">C33</text>
<text x="69.6" y="243">C36</text>
</g>
</svg>
